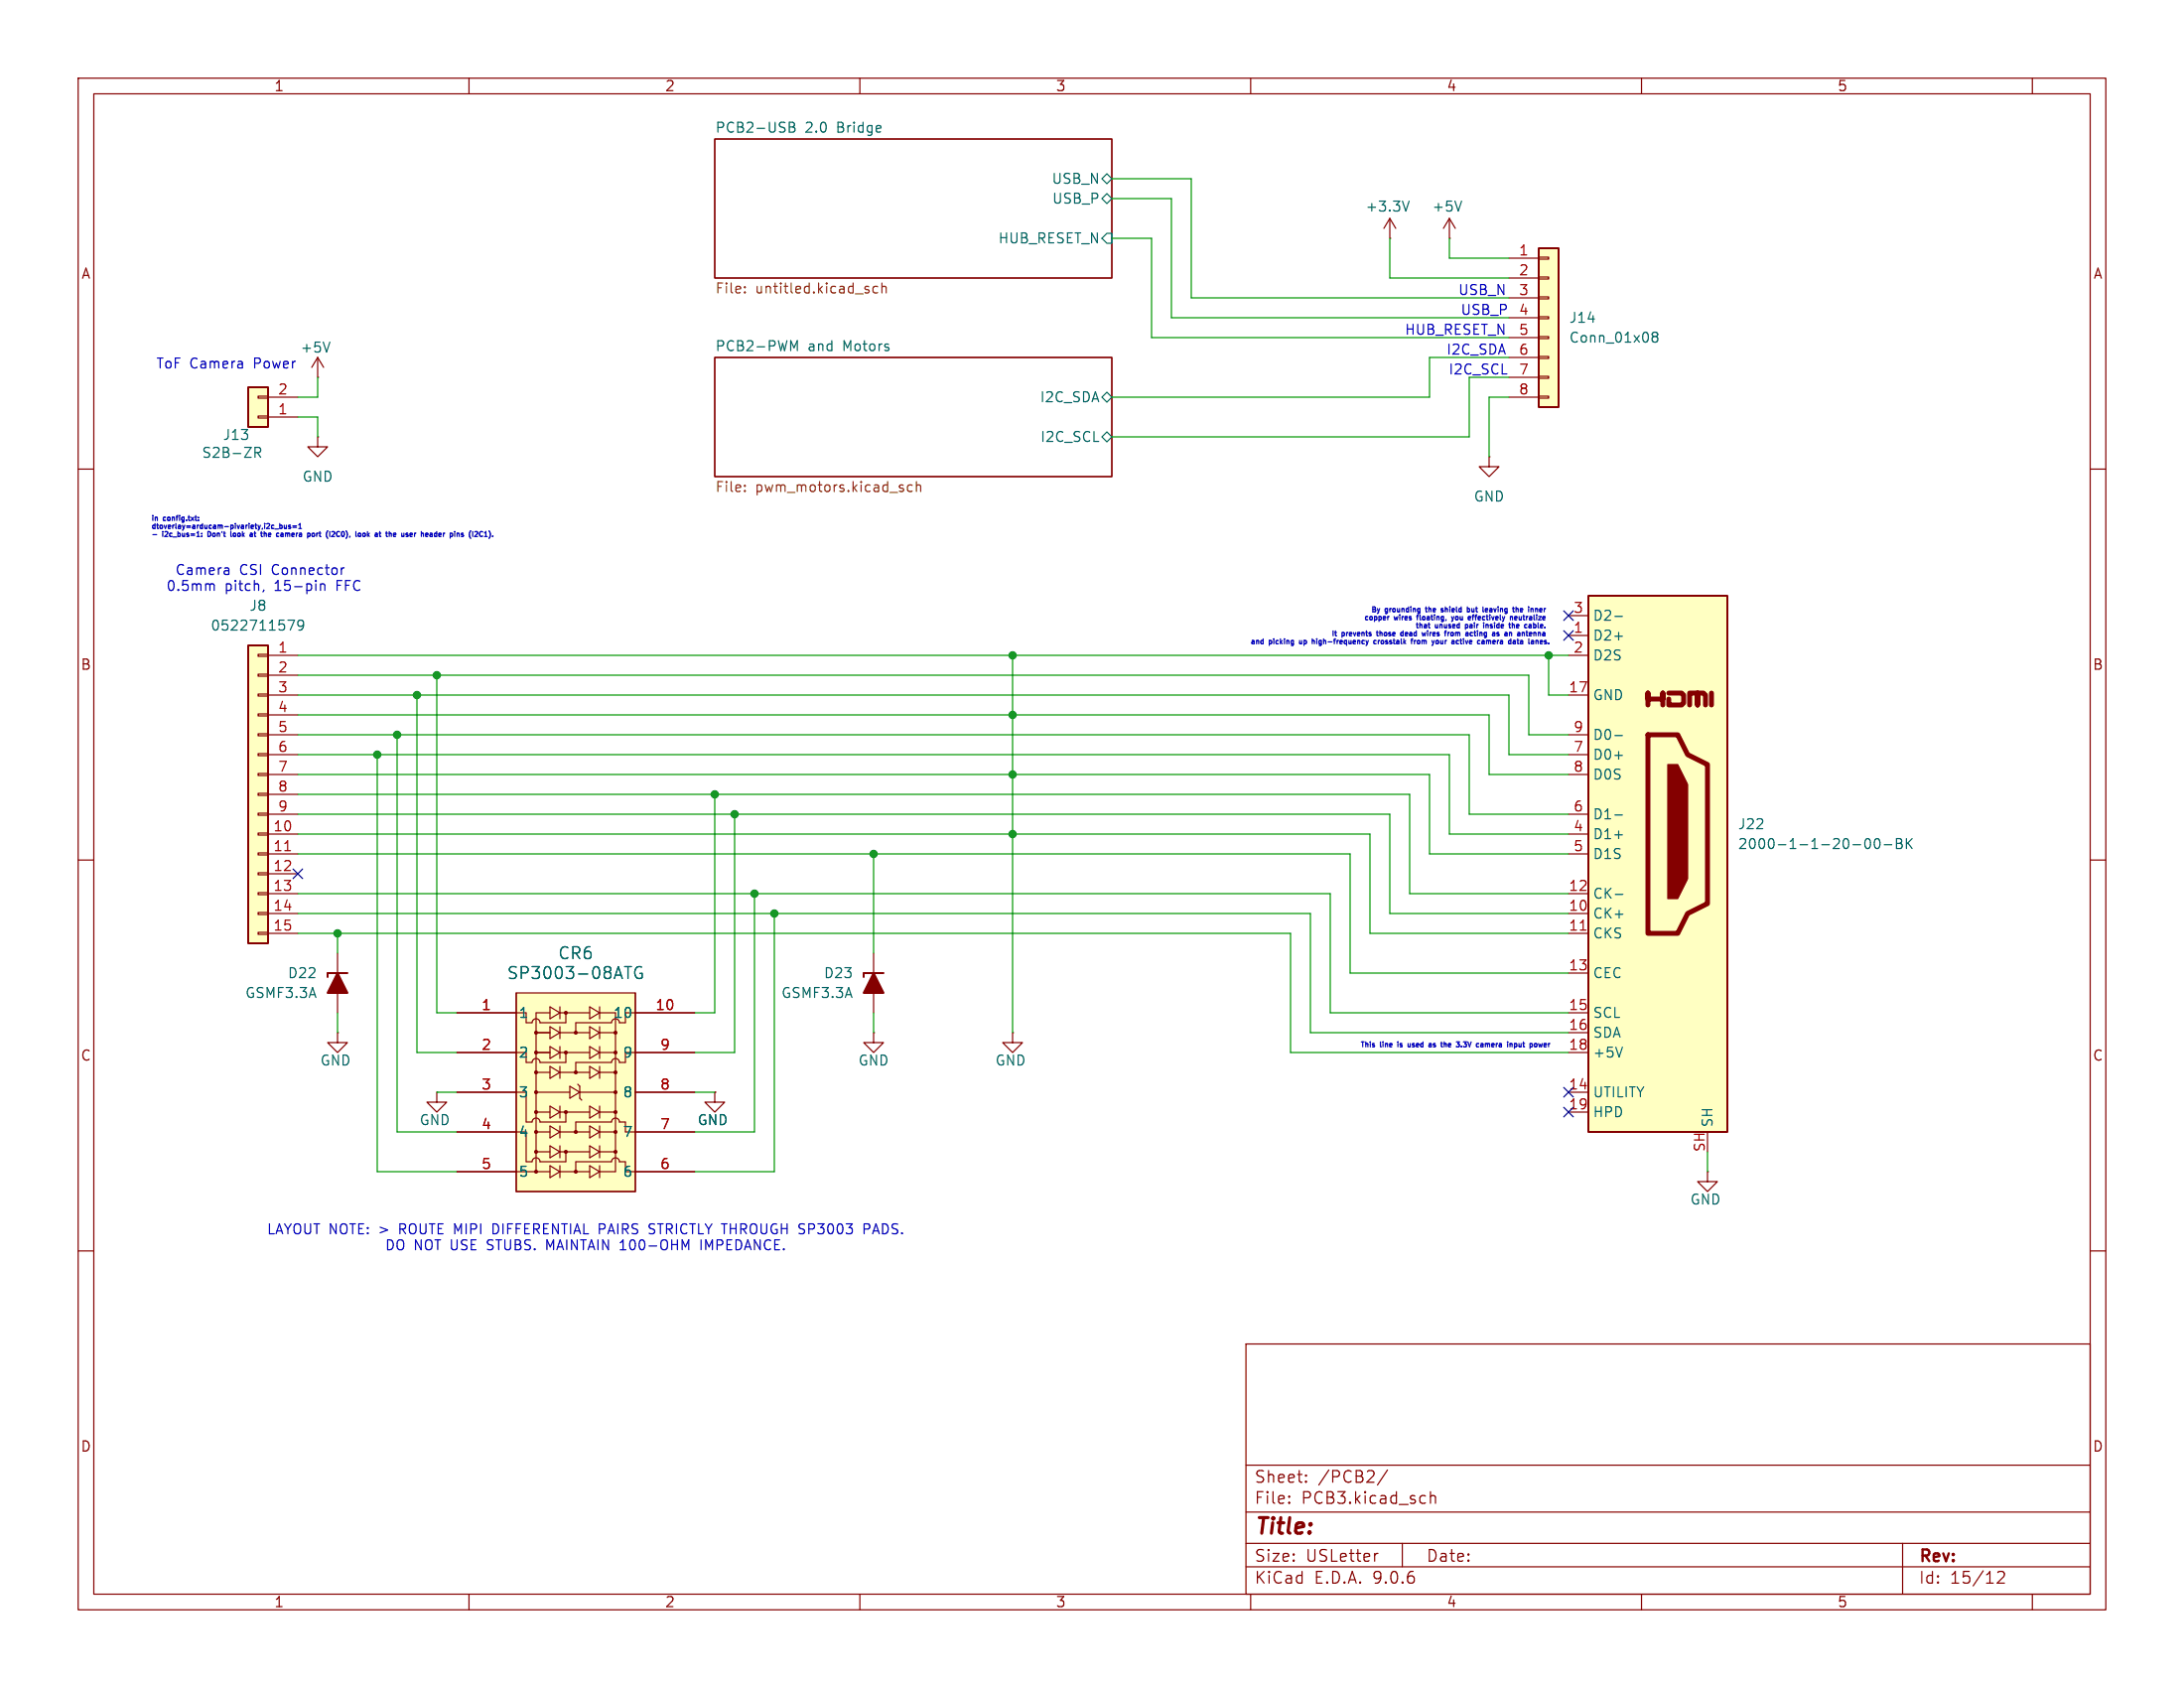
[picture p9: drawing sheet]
<svg xmlns="http://www.w3.org/2000/svg" width="279mm" height="216mm" viewBox="0 0 279 216" stroke-linecap="round" stroke-linejoin="round" font-family="sans-serif">
<g fill="none" stroke="#840000" stroke-width=".15">
<path d="M10 10h259.4v195.9h-259.4zM12 12h255.4v191.9h-255.4zM60 10v2M91.4 17.8h50.8v17.8h-50.8zM110 10v2M160 10v2M210 10v2M260 10v2M40.6 48.3h.1M40.6 55.9v1.3h-1.2l1.2 1.2 1.3-1.2h-1.3M40.6 55.9h.1M40.6 45.7l.8 1.3"/>
<path d="M40.6 45.7l-.7 1.3M40.6 45.7v2.6M91.4 45.7h50.8v15.3h-50.8zM10 60h2M267.4 60h2M10 110h2M267.4 110h2M43.2 132.1v1.3h1.2l-1.2 1.2-1.3-1.2h1.3M43.2 132.1h.1M43.2 121.9v7.6M218.4 149.9v1.2h1.3l-1.3 1.3-1.2-1.3h1.2M218.4 149.9h.1"/>
<path d="M10 160h2M159.4 171.9h108v32h-108zM267.4 160h2M159.4 197.4h108M159.4 193.4h108M159.4 187.4h108M164.9 192.1l.1 .1-.1 .1M164.9 192.1v.1v.1M164.9 191.4v.1M164.9 192.1v.2M164.9 191.4h.1l-.1 .1M167.1 189.4v.1v.1"/>
<path d="M167.1 189.4l-.1 .1 .1 .1M167.1 188.7v.1M167.1 189.4v.2M167.1 188.7h-.1l.1 .1M176.3 198.7l-.3 .1M177.5 188l-1.3 1.9M179.4 197.4v3M183 190.8v1.5M183 191.4a.37 .37 0 0 1 .6 .1v.8M243.4 197.4v6.5M60 203.9v2M110 203.9v2"/>
<path d="M159.4 200.4h108M160 203.9v2M210 203.9v2M255.6 201.1l.2-.1h.3a.41 .41 0 0 1 .3 .6l-.9 .9h.9M260 203.9v2"/>
</g>
<path d="M101 15.6h.4l.2 .2v.2l-.2 .2a.34 .34 0 0 1 .3 .3 .34 .34 0 0 1-.2 .4h-.5zM101 16.2h.4M141 22.9l.6-.7 .6 .7-.6 .6zM141 25.4l.6-.6 .6 .6-.6 .6zM141.6 29.8h.6v1.3h-.6l-.6-.6zM42.2 43.8l-.4 1.2M101.2 43.6l.4 .9 .4-.9v1.2M141 55.9l.6-.7 .6 .7-.6 .6zM141 50.8l.6-.6 .6 .6-.6 .6z" fill="none" stroke="#006464" stroke-width=".15"/>
<path d="M95.3 36.7v.1M95.3 37.3v.2M112.3 36.7l-.4-.1-.2 .3v.3l.1 .2h.5M112.8 36.7a.32 .32 0 0 1 .6 .1v.7M112.8 36.2v1.3M95.3 62.7v.2M95.3 62.1v.1M116.7 62.1l-.4-.1-.2 .3v.3l.1 .2h.5M117.2 62.1a.32 .32 0 0 1 .6 .1v.7M117.2 61.6v1.3" fill="none" stroke="#725600" stroke-width=".15"/>
<path d="M43.2 124.5l1.2 2.5h-2.5z" fill="#840000" stroke="#840000" stroke-width=".25"/>
<path d="M44.4 124.5h-2.5v.5" fill="none" stroke="#840000" stroke-width=".25"/>
<path d="M203.2 76.2h17.8v68.6h-17.8z" fill="#ffffc2"/>
<path d="M210.8 90.2v-1.6v.8h1.9v-.8v1.6M210.8 94h3.8l1.3 2.5 2.5 1.3v17.8l-2.5 1.2-1.3 2.6h-3.8zM213.5 88.6h1.6l.3 .3v1l-.3 .3h-1.6v-.8M216.2 90.2v-1.6h1v1.6v-1.6h.7l.3 .3v1.3M218.9 88.6v1.6" fill="none" stroke="#840000" stroke-width=".63"/>
<path d="M203.2 76.2h17.8v68.6h-17.8z" fill="none" stroke="#840000" stroke-width=".25"/>
<path d="M213.4 97.8h1.2l1.3 2.5v12.1l-1.3 2.5h-1.2z" fill="#840000" stroke="#840000" stroke-width=".15"/>
<g fill="none" stroke="#840000" stroke-width=".15">
<path d="M190.5 58.4v1.3h1.3l-1.3 1.3-1.3-1.3h1.3M190.5 58.4h.1M200.7 78.7h2.5M200.7 81.3h2.5M200.7 83.8h2.5M200.7 88.9h2.5M200.7 94h2.5M200.7 96.5h2.5M200.7 99.1h2.5M200.7 104.1h2.5M200.7 106.7h2.5M200.7 109.2h2.5"/>
<path d="M200.7 114.3h2.5M200.7 116.8h2.5M200.7 119.4h2.5M200.7 124.5h2.5M200.7 129.5h2.5M200.7 132.1h2.5M200.7 134.6h2.5M200.7 139.7h2.5M200.7 142.2h2.5"/>
</g>
<g fill="none" stroke="#006464" stroke-width=".15">
<path d="M206.6 78.8h1M206.6 81.4h1M206.6 94.1h1M206.6 96.6h1M206.6 104.2h1M206.6 106.8h1M206.7 114.4h.9M237.1 108h.9M238.7 107.4l.3-.1a.79 .79 0 0 1 0 1.2h-.1a.77 .77 0 0 1-.2-1.1zM239.9 107.4l.3-.1a.79 .79 0 0 1 0 1.2h-.1a.77 .77 0 0 1-.2-1.1zM241 108h1M242.6 107.3h.4l.2 .1 .1 .2-.3 .3a.34 .34 0 0 1 .4 .3 .34 .34 0 0 1-.3 .3h-.5z"/>
<path d="M242.6 107.9h.4M243.9 107.3v1.2M244.1 107.8l.5 .7M244.6 107.3l-.7 .7M207.6 133.9l-.5 1.3"/>
</g>
<path d="M202.2 119h.7" fill="none" stroke="#a90000" stroke-width=".15"/>
<path d="M31.7 49.5h2.6v5.1h-2.6z" fill="#ffffc2"/>
<path d="M31.7 49.5h2.6v5.1h-2.6z" fill="none" stroke="#840000" stroke-width=".25"/>
<path d="M33 53.2h1.3v.3h-1.3zM33 50.7h1.3v.2h-1.3zM34.3 53.3h3.8M34.3 50.8h3.8" fill="none" stroke="#840000" stroke-width=".15"/>
<path d="M32.6 57.9h.5a.34 .34 0 0 0 .3-.3 .34 .34 0 0 0-.3-.4h-.5v1.3M32.9 57.9l.4 .6" fill="none" stroke="#006464" stroke-width=".15"/>
<path d="M66 127h15.3v25.4h-15.3z" fill="#ffffc2"/>
<g fill="none" stroke="#840000" stroke-width=".15">
<path d="M185.4 30.5h.1M185.4 27.9l-.7 1.3M185.4 27.9l.8 1.3M185.4 27.9v2.6M55.9 139.7v1.3h1.2l-1.2 1.2-1.3-1.2h1.3M55.9 139.7h.1M58.4 134.6h7.6M58.4 139.7h7.6M58.4 129.5h7.6M66 127h15.3v25.4h-15.3zM66 127v25.4h15.3v-25.4M67.3 139.7v3.8h.8a.51 .51 0 0 1 .5-.5 .51 .51 0 0 1 .5 .5h3.3v-1.3"/>
<path d="M68.6 132.1h1.8M68.6 134.6h1.8M68.6 137.2h1.8M68.6 139.7h4.3M70.4 129.5h-1.8v20.4M70.4 128.8l1.2 .7-1.2 .8zM70.4 131.3l1.2 .8-1.2 .7zM70.4 133.9l1.2 .7-1.2 .8zM70.4 136.4l1.2 .8-1.2 .7zM71.6 132.1h3.8M71.6 134.6h3.8M71.6 137.2h3.8"/>
<path d="M71.6 129.5h3.8M71.6 128.8v1.5M71.6 131.3v1.5M71.6 133.9v1.5M71.6 136.4v1.5M72.4 129.5v1.3h-3.3a.51 .51 0 0 0-.5-.5 .51 .51 0 0 0-.5 .5h-.8M72.4 134.6v1.3h-3.3a.51 .51 0 0 0-.5-.5 .51 .51 0 0 0-.5 .5h-.8M72.9 138.9l1.3 .8-1.3 .8zM73.9 138.7l.3 .2v1.6l.2 .2M74.2 139.7h4.5M75.4 128.8l1.3 .7-1.3 .8zM75.4 131.3l1.3 .8-1.3 .7z"/>
<path d="M75.4 133.9l1.3 .7-1.3 .8zM75.4 136.4l1.3 .8-1.3 .7zM76.7 129.5h2v20.4h-2M76.7 132.1h2M76.7 134.6h2M76.7 137.2h2M76.7 128.8v1.5M76.7 131.3v1.5M76.7 133.9v1.5M76.7 136.4v1.5M78.2 130.8h-4.5v1.3M79.2 135.9a.51 .51 0 0 0-.5-.5 .51 .51 0 0 0-.5 .5h-4.5v1.3"/>
<path d="M80 134.6h8.9M80 129.5h8.9M81.3 139.7h7.6M91.4 139.7v1.3h1.3l-1.3 1.2-1.2-1.2h1.2M91.4 139.7h.1M111.8 121.9v7.6M129.5 132.1v1.3h1.3l-1.3 1.2-1.2-1.2h1.2M129.5 132.1h.1M58.4 149.9h12M58.4 144.8h7.6M67.3 144.8v3.8h.8a.51 .51 0 0 1 .5-.5 .51 .51 0 0 1 .5 .5h3.3v-1.3M68.6 142.2h1.8"/>
<path d="M68.6 144.8h1.8M68.6 147.3h1.8M70.4 141.5l1.2 .7-1.2 .8zM70.4 144l1.2 .8-1.2 .7zM70.4 146.6l1.2 .7-1.2 .8zM70.4 149.1l1.2 .8-1.2 .7zM71.6 149.9h3.8M71.6 142.2h3.8M71.6 144.8h3.8M71.6 147.3h3.8M71.6 141.5v1.5M71.6 144v1.5"/>
<path d="M71.6 146.6v1.5M71.6 149.1v1.5M73.7 144.8v-1.3h4.5a.51 .51 0 0 1 .5-.5 .51 .51 0 0 1 .5 .5h.8v1.3h8.9M73.7 149.9v-1.3h4.5a.51 .51 0 0 1 .5-.5 .51 .51 0 0 1 .5 .5h.8v1.3h8.9M75.4 141.5l1.3 .7-1.3 .8zM75.4 144l1.3 .8-1.3 .7zM75.4 146.6l1.3 .7-1.3 .8zM75.4 149.1l1.3 .8-1.3 .7zM76.7 142.2h2M76.7 144.8h2M76.7 147.3h2M76.7 141.5v1.5"/>
<path d="M76.7 144v1.5M76.7 146.6v1.5M76.7 149.1v1.5"/>
</g>
<g fill="none" stroke="#840000" stroke-width=".25">
<path d="M113 124.5h-2.5v.5"/>
<circle cx="68.6" cy="137.2" r=".13"/>
<circle cx="68.6" cy="134.6" r=".13"/>
<circle cx="68.6" cy="139.7" r=".13"/>
<circle cx="68.6" cy="132.1" r=".13"/>
<circle cx="72.4" cy="134.6" r=".13"/>
<circle cx="72.4" cy="129.5" r=".13"/>
<circle cx="73.7" cy="137.2" r=".13"/>
<circle cx="73.7" cy="132.1" r=".13"/>
<circle cx="78.7" cy="134.6" r=".13"/>
<circle cx="78.7" cy="139.7" r=".13"/>
<circle cx="78.7" cy="137.2" r=".13"/>
<circle cx="78.7" cy="132.1" r=".13"/>
<circle cx="68.6" cy="149.9" r=".13"/>
<circle cx="68.6" cy="142.2" r=".13"/>
<circle cx="68.6" cy="147.3" r=".13"/>
<circle cx="68.6" cy="144.8" r=".13"/>
<circle cx="72.4" cy="142.2" r=".13"/>
<circle cx="72.4" cy="147.3" r=".13"/>
<circle cx="73.7" cy="144.8" r=".13"/>
<circle cx="73.7" cy="149.9" r=".13"/>
<circle cx="78.7" cy="147.3" r=".13"/>
<circle cx="78.7" cy="142.2" r=".13"/>
<circle cx="78.7" cy="144.8" r=".13"/>
</g>
<path d="M187 25.7l-.4 1.3M79.9 123.6h.9M82.1 123.7a.63 .63 0 0 0-.7 .1 .63 .63 0 0 0-.2 .7 .57 .57 0 0 0 .3 .6 .57 .57 0 0 0 .7-.1v-.5h-.3" fill="none" stroke="#006464" stroke-width=".15"/>
<path d="M111.8 124.5l1.2 2.5h-2.5z" fill="#840000" stroke="#840000" stroke-width=".25"/>
<path d="M31.7 82.6h2.6v38.1h-2.6z" fill="#ffffc2"/>
<path d="M31.7 82.6h2.6v38.1h-2.6z" fill="none" stroke="#840000" stroke-width=".25"/>
<g fill="none" stroke="#840000" stroke-width=".15">
<path d="M177.8 30.5h.1M177.8 27.9l-.8 1.3M177.8 27.9l.8 1.3M177.8 27.9v2.6M33 83.7h1.3v.2h-1.3zM33 86.2h1.3v.3h-1.3zM33 88.8h1.3v.2h-1.3zM33 91.3h1.3v.3h-1.3zM33 93.9h1.3v.2h-1.3zM33 96.4h1.3v.2h-1.3zM33 98.9h1.3v.3h-1.3zM34.3 83.8h3.8"/>
<path d="M34.3 86.4h3.8M34.3 88.9h3.8M34.3 91.4h3.8M34.3 94h3.8M34.3 96.5h3.8M34.3 99.1h3.8M33 101.5h1.3v.2h-1.3zM33 104h1.3v.3h-1.3zM33 106.6h1.3v.2h-1.3zM33 109.1h1.3v.2h-1.3zM33 111.6h1.3v.3h-1.3zM33 114.2h1.3v.2h-1.3z"/>
<path d="M33 116.7h1.3v.3h-1.3zM33 119.3h1.3v.2h-1.3zM34.3 101.6h3.8M34.3 104.1h3.8M34.3 106.7h3.8M34.3 109.2h3.8M34.3 111.8h3.8M34.3 114.3h3.8M34.3 116.8h3.8M34.3 119.4h3.8M111.8 132.1v1.3h1.2l-1.2 1.2-1.3-1.2h1.3M111.8 132.1h.1"/>
</g>
<path d="M36.4 108.8h.8" fill="none" stroke="#a90000" stroke-width=".15"/>
<path d="M180.3 25.7l-.5 1.3M36.8 79.3h.9l-.6 1.3M38.8 79.9l-.2 .2-.4-.1-.1-.1v-.3l.1-.2 .4-.1 .2 .1a.84 .84 0 0 1-.3 1.2h-.3" fill="none" stroke="#006464" stroke-width=".15"/>
<path d="M196.8 31.8h2.6v20.3h-2.6z" fill="#ffffc2"/>
<path d="M196.8 31.8h2.6v20.3h-2.6z" fill="none" stroke="#840000" stroke-width=".25"/>
<g fill="none" stroke="#840000" stroke-width=".15">
<path d="M193 33h3.8M193 35.6h3.8M193 38.1h3.8M196.8 32.9h1.3v.2h-1.3zM196.8 35.4h1.3v.3h-1.3zM196.8 38h1.3v.2h-1.3zM193 43.2h3.8M193 45.7h3.8M193 48.3h3.8M193 50.8h3.8M193 40.6h3.8M196.8 40.5h1.3v.3h-1.3z"/>
<path d="M196.8 43.1h1.3v.2h-1.3zM196.8 45.6h1.3v.2h-1.3zM196.8 48.1h1.3v.3h-1.3zM196.8 50.7h1.3v.2h-1.3zM58.4 129.5h7.6M58.4 134.6h7.6M58.4 139.7h7.6M81.3 129.5h7.6M81.3 134.6h7.6M81.3 139.7h7.6M91.4 139.7h.1M58.4 144.8h7.6"/>
<path d="M58.4 149.9h7.6M81.3 144.8h7.6M81.3 149.9h7.6"/>
</g>
<path d="M211.6 43l-.2-.2v-.2l.2-.1h.2l.3 .2-.1 .2-.2 .1M211.6 43l-.2 .3v.3l.2 .2 .4-.1 .1-.2v-.2l-.3-.3M211.6 43h.2M79.9 123.6h.9M82.1 123.7a.63 .63 0 0 0-.7 .1 .63 .63 0 0 0-.2 .7 .57 .57 0 0 0 .3 .6 .57 .57 0 0 0 .7-.1v-.5h-.3" fill="none" stroke="#006464" stroke-width=".15"/>
<g fill="none" stroke="#009600" stroke-width=".15">
<path d="M142.2 25.4h7.7v15.2h43.1M142.2 22.9h10.2v15.2h40.6M142.2 30.5h5.1v12.7h45.7M177.8 30.5v5.1h15.2M185.4 30.5v2.5h7.6M38.1 53.3h2.5v2.6M40.6 48.3v2.5h-2.5M193 45.7h-10.1v5.1h-40.7M193 50.8h-2.5v7.6M193 48.3h-5v7.6h-45.8M38.1 86.4h157.5v7.6h5.1M38.1 88.9h154.9v7.6h7.7"/>
<path d="M38.1 94h149.9v10.1h12.7M38.1 96.5h147.3v10.2h15.3M38.1 83.8h162.6M38.1 99.1h144.8v10.1h17.8M38.1 91.4h152.4v7.7h10.2M48.3 96.5v53.4h10.1M50.8 94v50.8h7.6M53.3 88.9v45.7h5.1M55.9 86.4v43.1h2.5M129.5 83.8v48.3M198.1 83.8v5.1h2.6M38.1 101.6h142.2v12.7h20.4"/>
<path d="M38.1 119.4h127v15.2h35.6M38.1 106.7h137.2v12.7h25.4M38.1 116.8h129.5v15.3h33.1M38.1 104.1h139.7v12.7h22.9M38.1 114.3h132.1v15.2h30.5M38.1 109.2h134.6v15.3h28M43.2 119.4v2.5M91.4 101.6v27.9h-2.5M94 104.1v30.5h-5.1M96.5 114.3v30.5h-7.6M99.1 116.8v33.1h-10.2M111.8 109.2v12.7"/>
<path d="M43.2 129.5v2.6M55.9 139.7h2.5M88.9 139.7h2.5M111.8 129.5v2.6M218.4 147.3v2.6"/>
</g>
<path d="M200.1 78.1l1.2 1.2M201.3 78.1l-1.2 1.2M200.1 80.7l1.2 1.2M201.3 80.7l-1.2 1.2M37.5 111.2l1.2 1.2M38.7 111.2l-1.2 1.2M200.1 139.1l1.2 1.2M201.3 139.1l-1.2 1.2M200.1 141.6l1.2 1.2M201.3 141.6l-1.2 1.2" fill="none" stroke="#000084" stroke-width=".15"/>
<g fill="none" stroke="#0000c2" stroke-width=".15">
<path d="M19.6 68.4h.4M24.9 66.2h.3M25 65.9v.6l.2 .1M25.2 68.6h.3M25.4 66.5v.1M25.4 66.2h.1M25.8 68.6h.1M26.6 68v.6h.2M27 74.7h.3l.1 .2v.6M29.1 72.6l.2 .2v.7M29.3 73.4l-.1 .1M29.3 72.9l-.1 .1"/>
<path d="M29.5 68v.5l.1 .1M29.8 68.3l.1 .3h.1M32.3 68.3l-.2 .1M32.3 68.6h-.2M32.3 68.3v.3M32.6 68v.5l.1 .1M33.8 75.5l-.2 .2M34.3 68.3l.1 .3h.2M34.6 68.3l-.3 .1M34.9 67.2h.1M35 67.6h-.1M35.2 67.7h.4"/>
<path d="M35.8 67.2h.2l.1 .1-.1 .3h-.2M35.8 67v.6M36.4 67.2v.4l.2-.1M36.5 68.2v.4M36.5 68.3l.2-.1 .1 .1M36.6 67.2v.4M36.8 68.3v.3M36.9 68.2l-.1 .1M37.2 67.2h-.2l-.1 .1 .3 .1v.2h-.3M37.5 67.3h.4M37.5 67.4h.4M38.2 67.6h.4"/>
<path d="M38.2 67.1l.2-.1v.6M40.5 68.2v.4M40.7 68.2l-.2 .1M40.8 68.2h.3M40.9 68v.5l.2 .1M41 74.8a.32 .32 0 0 1 .6 .1v.6M41 74.7v.8M41.9 67.9l-.1 .1M43.2 68h.2M43.4 68.6h-.2M43.9 68a.34 .34 0 0 0-.2 .3 .34 .34 0 0 0 .2 .3M44 72.6l-.2 .1-.1 .2"/>
<path d="M44.3 67.9h.1M47.1 68.4l.2 .2M47.3 68.2l-.3 .2M48 68.4v.2M50.3 68.4l.3-.1v-.1h-.2l-.1 .1 .1 .3h.2M52 68.2h.2M52 68.4l.2 .1M52.2 68.5l-.2 .1M52.2 68.5h.1M52.5 68.2v.1v.2v.1M52.8 68.3l-.3 .1M54.4 68.4l.4-.1-.1-.1h-.2l-.1 .1 .1 .3h.2"/>
<path d="M55.9 68v.6M57.6 68.6h.2M57.6 68.2v.6M57.8 68.2h-.2M60.2 67.9l-.1 .1M61 68l.1 .1v.2l-.4 .3h.4M61.7 68a.28 .28 0 0 0-.4 .3 .28 .28 0 0 0 .4 .3M62.6 67.9v.1M177.5 78.9v.4M181.2 78.9h.3M181.3 78.1l.2 .2 .1-.1M181.6 77.8v.5l-.1 .2-.1-.1"/>
<path d="M181.6 77.9l-.1-.1-.2 .2M182.3 77.8h.3M182.8 79.7v.5l.1 .1M184.6 77.9l-.1-.1-.1 .1 .2 .2v.1h-.2M185 79.2l-.1 .2M185.7 78.9l.1 .4M185.8 79.3l-.1 .2M186 78.9l-.2 .4M187.5 79.9v.6M187.7 77.9l.2-.1 .1 .2v.2h-.3M187.7 77.6v.7M187.9 78.9h.2v.1l-.3 .1"/>
<path d="M188.1 79.2l-.2 .1M188.3 77.8v.4l.2 .1M188.3 78.9h.3M188.4 78.7v.6M189.8 79.9v.4M190.1 77.8l.2 .1v.1h-.3M190.1 79.9v.4M190.3 78.2l-.2 .1M190.8 77.8l-.2 .1M190.8 78l-.2 .1v.1l.2 .1M193 79.9h.3M193.1 79.7v.5l.2 .1"/>
<path d="M193.2 78.9v.4M193.5 79.9h.2v.4M193.5 79.7v.6M193.5 78.9v.4M193.8 78.9v.3h.2M194 78.9l.1 .1-.3 .1M194 77.8l.2 .1v.4M194.5 78h.3v-.1l-.2-.1-.1 .1v.3h.3M195.6 79.9h.3v.4M196.7 77.9v.4M197.2 77.9l-.1-.1-.1 .1v.3h.2M197.3 78h-.3"/>
<path d="M161.4 81.9l.2 .1M161.6 81.7v.6M161.6 82.3h-.2M165.3 81.9l.2 .1M165.5 82.3h-.2M165.5 81.9v.5l-.2 .2M166.3 81.9v.4M167.9 82h.2l.1 .3M167.9 81.7v.6M170.8 80.9h.2M170.9 81.3h.1M174.7 81.9l.2 .4"/>
<path d="M174.9 82.3l-.2 .3M175.1 81.9l-.2 .4M175.2 80.9h.2M175.2 81.1l.2 .1M175.4 81.2l-.2 .1M175.4 81.2h.1M176 82l-.1-.1-.2 .1 .1 .3h.2M176.1 80.9h.2M176.3 81.9v.4M176.5 81.9l-.2 .1M179.5 80.9h-.2l-.1 .1 .1 .3h.2M179.5 80.7v.6"/>
<path d="M180.5 81.9h.2M180.6 81.8v.5M180.9 81.9v.4M181.1 81.9l-.2 .1M181.6 82l-.2-.1-.1 .1v.3h.3M182.4 80.9l-.1 .4-.1-.3-.2 .3M183.8 81.9l.2 .1v.3h-.2M184.3 81.9v.4h.3M185.4 80.9l-.2 .1M185.9 80.9h-.2l-.1 .1v.3h.3M186.8 81.9h.2M186.9 81.7v.6h.1"/>
<path d="M187.2 81.9v.4M187.5 80.3h.1M188.1 81.3h.3M188.7 80.7v.5l.1 .1M190.4 82v.3M190.7 82v.3M191 82v.3h.1M191.3 82.1h-.3M191.7 81.1l.1 .1M191.8 81.2l-.1 .1M191.8 81.2h.1M192.7 80.9h-.2"/>
<path d="M192.7 81.1l-.2 .1v.1h.2M193.3 81.7v.6M194.2 80.9h.2v.4M194.2 81.7v.6M194.4 81l-.3 .2 .1 .1h.2M194.5 82h.3v.3M194.5 82.3h.3M194.8 82.1h-.3M195.3 80.7v.5M195.9 80l-.3 .1 .1 .2h.2M196.2 81l.2-.1 .1 .1M196.2 80.9v.4"/>
<path d="M197.6 82h.2M197.6 82.1l.3 .2h-.1h-.2M198.1 82.3h.1M178.8 133.3h.1M178.8 133.5v.4M180.1 133.8l.1 .1 .2-.1M180.4 133.5v.4M183 133.5l.1 .1v.3M183.1 133.9h-.1M183.1 133.6l-.1 .1M183.6 133.5h-.1l-.1 .1 .2 .2M183.6 133.8v.1h-.2"/>
<path d="M184.4 133.3v.5M184.8 133.3v.6M185.5 133.5l-.2 .1v.3h.2M185.6 133.6l-.3 .1M187.2 133.3h.4l-.2 .2 .2 .1v.2l-.1 .1h-.2M187.8 133.3l.2 .6M190.2 133.5l.1 .1M190.3 133.6l.1-.1h.1l.1 .4M190.3 133.6v.3M192.9 133.3h.1M194.3 133.5v.4l.3-.1M194.6 133.5v.4"/>
<path d="M194.8 133.5h.2M194.9 133.3v.5l.1 .1M197.5 133.7l.3-.1v-.1h-.2l-.1 .1 .1 .3h.2M198.1 133.5v.4M198.3 133.5l-.2 .1M63.4 156.5h-.3v1.3h.3M83.3 156.5l.5 .1M83.3 157.1l.3 .2M83.6 157.7l-.4 .1M89.7 158.6v1.2M110.6 157.2h.4a.34 .34 0 0 0 .3-.3 .34 .34 0 0 0-.3-.4h-.4v1.3M112.1 156.5l-.5 1.3"/>
</g>
<g fill="#009600" stroke="#009600" stroke-width=".15">
<circle cx="55.9" cy="86.4" r=".46"/>
<circle cx="53.3" cy="88.9" r=".46"/>
<circle cx="43.2" cy="119.4" r=".46"/>
<circle cx="50.8" cy="94" r=".46"/>
<circle cx="48.3" cy="96.5" r=".46"/>
<circle cx="198.1" cy="83.8" r=".46"/>
<circle cx="129.5" cy="83.8" r=".46"/>
<circle cx="94" cy="104.1" r=".46"/>
<circle cx="96.5" cy="114.3" r=".46"/>
<circle cx="99.1" cy="116.8" r=".46"/>
<circle cx="111.8" cy="109.2" r=".46"/>
<circle cx="91.4" cy="101.6" r=".46"/>
<circle cx="129.5" cy="106.7" r=".46"/>
<circle cx="129.5" cy="99.1" r=".46"/>
<circle cx="129.5" cy="91.4" r=".46"/>
</g>
<text font-size="2.8" fill="#840000" x="160.4" y="196.8">Title:</text>
<g font-size="2.1" fill="#006464">
<text x="64.8" y="125.5">SP3003-08ATG</text>
<text x="71.3" y="122.9">CR6</text>
</g>
<g font-size="2.1" fill="#840000">
<text x="160.4" y="189.9">Sheet:</text>
<text x="168.6" y="189.9">/PCB2/</text>
<text x="160.4" y="192.6">File:</text>
<text x="166.5" y="192.6">PCB3.kicad_sch</text>
<text x="160.4" y="202.8">KiCad</text>
<text x="160.4" y="200">Size:</text>
<text x="167.1" y="200">USLetter</text>
<text x="168.1" y="202.8">E.D.A.</text>
<text x="175.7" y="202.8">9.0.6</text>
<text x="182.4" y="200">Date:</text>
<text x="245.4" y="200.2">Rev:</text>
<text x="245.4" y="202.8">Id:</text>
<text x="249.5" y="202.8">15/12</text>
</g>
<g font-size="1.8" fill="#840000">
<text x="35" y="11.9">1</text>
<text x="85" y="11.9">2</text>
<text x="135" y="11.9">3</text>
<text x="185" y="11.9">4</text>
<text x="235" y="11.9">5</text>
<text x="10.3" y="35.9">A</text>
<text x="267.7" y="35.9">A</text>
<text x="10.3" y="85.9">B</text>
<text x="267.7" y="85.9">B</text>
<text x="10.3" y="135.9">C</text>
<text x="267.7" y="135.9">C</text>
<text x="10.3" y="185.9">D</text>
<text x="267.7" y="185.9">D</text>
<text x="35" y="205.8">1</text>
<text x="85" y="205.8">2</text>
<text x="135" y="205.8">3</text>
<text x="185" y="205.8">4</text>
<text x="235" y="205.8">5</text>
</g>
<g font-size="1.8" fill="#006464">
<text x="91.4" y="17.1">PCB2-USB</text>
<text x="103" y="17.1">2.0</text>
<text x="107.2" y="17.1">Bridge</text>
<text x="134.5" y="23.7">USB_N</text>
<text x="134.5" y="26.3">USB_P</text>
<text x="174.6" y="27.3">+3.3V</text>
<text x="183.1" y="27.3">+5V</text>
<text x="127.6" y="31.3">HUB_RESET_N</text>
<text x="200.7" y="41.5">J14</text>
<text x="38.3" y="45.3">+5V</text>
<text x="91.4" y="45">PCB2-PWM</text>
<text x="103.4" y="45">and</text>
<text x="108" y="45">Motors</text>
<text x="200.7" y="44">Conn_01x08</text>
<text x="133" y="51.7">I2C_SDA</text>
<text x="25.7" y="58.8">S2B-ZR</text>
<text x="28.4" y="56.5">J13</text>
<text x="133" y="56.7">I2C_SCL</text>
<text x="38.6" y="61.8">GND</text>
<text x="188.5" y="64.4">GND</text>
<text x="26.9" y="80.9">0522711579</text>
<text x="31.8" y="78.3">J8</text>
<text x="203.7" y="79.6">D2-</text>
<text x="203.7" y="82.1">D2+</text>
<text x="203.7" y="84.7">D2S</text>
<text x="203.7" y="89.8">GND</text>
<text x="203.7" y="94.8">D0-</text>
<text x="203.7" y="97.4">D0+</text>
<text x="203.7" y="99.9">D0S</text>
<text x="203.7" y="105">D1-</text>
<text x="203.7" y="107.5">D1+</text>
<text x="222.3" y="106.3">J22</text>
<text x="203.7" y="110.1">D1S</text>
<text x="222.3" y="108.8">2000-1-1-20-00-BK</text>
<text x="203.7" y="115.2">CK-</text>
<text x="203.7" y="117.7">CK+</text>
<text x="36.7" y="125.3">D22</text>
<text x="105.3" y="125.3">D23</text>
<text x="203.7" y="120.2">CKS</text>
<text x="203.7" y="125.3">CEC</text>
<text x="31.3" y="127.9">GSMF3.3A</text>
<text x="66.3" y="130.4">1</text>
<text x="78.4" y="130.4">10</text>
<text x="99.9" y="127.9">GSMF3.3A</text>
<text x="203.7" y="130.4">SCL</text>
<text x="40.9" y="136.5">GND</text>
<text x="66.3" y="135.5">2</text>
<text x="79.6" y="135.5">9</text>
<text x="109.7" y="136.5">GND</text>
<text x="127.2" y="136.5">GND</text>
<text x="203.7" y="132.9">SDA</text>
<text x="203.7" y="135.5">+5V</text>
<text x="66.3" y="140.6">3</text>
<text x="79.6" y="140.6">8</text>
<text x="203.7" y="140.6">UTILITY</text>
<text x="203.7" y="143.1">HPD</text>
<text x="53.6" y="144.1">GND</text>
<text x="66.3" y="145.6">4</text>
<text x="79.6" y="145.6">7</text>
<text x="89.1" y="144.1">GND</text>
<text x="219.3" y="144.3" transform="rotate(-90 219.3 144.3)">SH</text>
<text x="66.3" y="150.7">5</text>
<text x="79.6" y="150.7">6</text>
<text x="216.1" y="154.3">GND</text>
</g>
<g font-size="1.8" fill="#a90000">
<text x="194.2" y="32.8">1</text>
<text x="194.2" y="35.3">2</text>
<text x="194.2" y="37.8">3</text>
<text x="194.2" y="40.4">4</text>
<text x="194.2" y="42.9">5</text>
<text x="194.2" y="45.5">6</text>
<text x="35.5" y="53.1">1</text>
<text x="35.5" y="50.5">2</text>
<text x="194.2" y="48">7</text>
<text x="194.2" y="50.5">8</text>
<text x="35.5" y="83.6">1</text>
<text x="201.2" y="78.5">3</text>
<text x="201.2" y="81">1</text>
<text x="201.2" y="83.6">2</text>
<text x="35.5" y="86.1">2</text>
<text x="35.5" y="88.6">3</text>
<text x="200.6" y="88.6">17</text>
<text x="35.5" y="91.2">4</text>
<text x="35.5" y="93.7">5</text>
<text x="201.2" y="93.7">9</text>
<text x="35.5" y="96.3">6</text>
<text x="35.5" y="98.8">7</text>
<text x="35.5" y="101.3">8</text>
<text x="201.2" y="96.3">7</text>
<text x="201.2" y="98.8">8</text>
<text x="34.9" y="106.4">10</text>
<text x="35.5" y="103.9">9</text>
<text x="201.2" y="103.9">6</text>
<text x="201.2" y="106.4">4</text>
<text x="34.9" y="109">11</text>
<text x="34.9" y="111.5">12</text>
<text x="201.2" y="109">5</text>
<text x="34.9" y="114">13</text>
<text x="34.9" y="116.6">14</text>
<text x="34.9" y="119.1">15</text>
<text x="200.6" y="114">12</text>
<text x="200.6" y="116.6">10</text>
<text x="200.6" y="119.1">11</text>
<text x="200.6" y="124.2">13</text>
<text x="61.5" y="129.3">1</text>
<text x="83.8" y="129.3">10</text>
<text x="200.6" y="129.3">15</text>
<text x="200.6" y="131.8">16</text>
<text x="61.5" y="134.4">2</text>
<text x="84.4" y="134.4">9</text>
<text x="200.6" y="134.4">18</text>
<text x="61.5" y="139.4">3</text>
<text x="84.4" y="139.4">8</text>
<text x="200.6" y="139.4">14</text>
<text x="200.6" y="142">19</text>
<text x="61.5" y="144.5">4</text>
<text x="61.5" y="149.6">5</text>
<text x="84.4" y="144.5">7</text>
<text x="84.4" y="149.6">6</text>
<text x="218.2" y="147.4" transform="rotate(-90 218.2 147.4)">SH</text>
</g>
<g font-size="1.8" fill="#725600">
<text x="91.4" y="37.9">File:</text>
<text x="96.7" y="37.9">untitled.kicad_sch</text>
<text x="91.4" y="63.3">File:</text>
<text x="96.7" y="63.3">pwm_motors.kicad_sch</text>
</g>
<g font-size="1.8" fill="#0000c2">
<text x="186.5" y="38">USB_N</text>
<text x="186.8" y="40.5">USB_P</text>
<text x="19.9" y="47.3">ToF Camera</text>
<text x="32.6" y="47.3">Power</text>
<text x="179.6" y="43">HUB_RESET_N</text>
<text x="185" y="45.6">I2C_SDA</text>
<text x="185.2" y="48.1">I2C_SCL</text>
<text x="21.2" y="75.8">0.5mm</text>
<text x="22.3" y="73.8">Camera</text>
<text x="28.8" y="75.8">pitch,</text>
<text x="30.6" y="73.8">CSI</text>
<text x="34.9" y="73.8">Connector</text>
<text x="35.3" y="75.8">15-pin</text>
<text x="43.3" y="75.8">FFC</text>
<text x="34.1" y="158.1">LAYOUT NOTE: &gt;</text>
<text x="49.2" y="160.1">DO NOT USE STUBS.</text>
<text x="51.4" y="158.1">ROUTE MIPI</text>
<text x="63.7" y="158.1">DIFFERENTIAL PAIRS</text>
<text x="70.4" y="160.1">MAINTAIN 100-OHM</text>
<text x="84.1" y="158.1">STRICTLY THROUGH SP3003</text>
<text x="90.5" y="160.1">IMPEDANCE.</text>
<text x="112.2" y="158.1">PADS.</text>
</g>
<g font-size=".9" fill="#0000c2">
<text x="19.3" y="66.8">in</text>
<text x="19.3" y="67.9">dtoverlay=arducam-pivariety,i2c_bus=1</text>
<text x="20.9" y="68.9">i2c_bus=1:</text>
<text x="21" y="66.8">config.txt:</text>
<text x="27" y="68.9">Don't</text>
<text x="30.3" y="68.9">look</text>
<text x="33.1" y="68.9">at</text>
<text x="34.8" y="68.9">the</text>
<text x="37.1" y="68.9">camera</text>
<text x="41.4" y="68.9">port</text>
<text x="44.1" y="68.9">(I2C0),</text>
<text x="48.3" y="68.9">look</text>
<text x="51.1" y="68.9">at</text>
<text x="52.8" y="68.9">the</text>
<text x="55.1" y="68.9">user</text>
<text x="57.9" y="68.9">header</text>
<text x="62" y="68.9">pins</text>
<text x="159.8" y="82.6">and</text>
<text x="162.3" y="82.6">picking</text>
<text x="166.5" y="82.6">up</text>
<text x="168.5" y="82.6">high-frequency</text>
<text x="170.2" y="81.6">It</text>
<text x="171.6" y="81.6">prevents</text>
<text x="174.3" y="79.5">copper</text>
<text x="175.2" y="78.5">By</text>
<text x="176.4" y="81.6">those</text>
<text x="176.7" y="82.6">crosstalk</text>
<text x="177.2" y="78.5">grounding</text>
<text x="178.4" y="79.5">wires</text>
<text x="179.8" y="81.6">dead</text>
<text x="180.9" y="80.6">that</text>
<text x="181.6" y="79.5">floating,</text>
<text x="181.9" y="82.6">from</text>
<text x="182.7" y="78.5">the</text>
<text x="182.9" y="81.6">wires</text>
<text x="183.6" y="80.6">unused</text>
<text x="184.8" y="82.6">your</text>
<text x="185" y="78.5">shield</text>
<text x="186.1" y="81.6">from</text>
<text x="186.4" y="79.5">you</text>
<text x="187.7" y="82.6">active</text>
<text x="187.8" y="80.6">pair</text>
<text x="188.7" y="78.5">but</text>
<text x="188.8" y="79.5">effectively</text>
<text x="189.1" y="81.6">acting</text>
<text x="190.4" y="80.6">inside</text>
<text x="191" y="78.5">leaving</text>
<text x="191.3" y="82.6">camera</text>
<text x="192.9" y="81.6">as</text>
<text x="194" y="80.6">the</text>
<text x="194.5" y="79.5">neutralize</text>
<text x="194.8" y="81.6">an</text>
<text x="195.2" y="78.5">the</text>
<text x="195.6" y="82.6">data</text>
<text x="196.3" y="80.6">cable.</text>
<text x="196.8" y="81.6">antenna</text>
<text x="197.5" y="78.5">inner</text>
<text x="174" y="134.2">This</text>
<text x="176.7" y="134.2">line</text>
<text x="179.2" y="134.2">is</text>
<text x="180.9" y="134.2">used</text>
<text x="183.9" y="134.2">as</text>
<text x="185.8" y="134.2">the</text>
<text x="188.1" y="134.2">3.3V</text>
<text x="191" y="134.2">camera</text>
<text x="195.3" y="134.2">input</text>
</g>
</svg>
